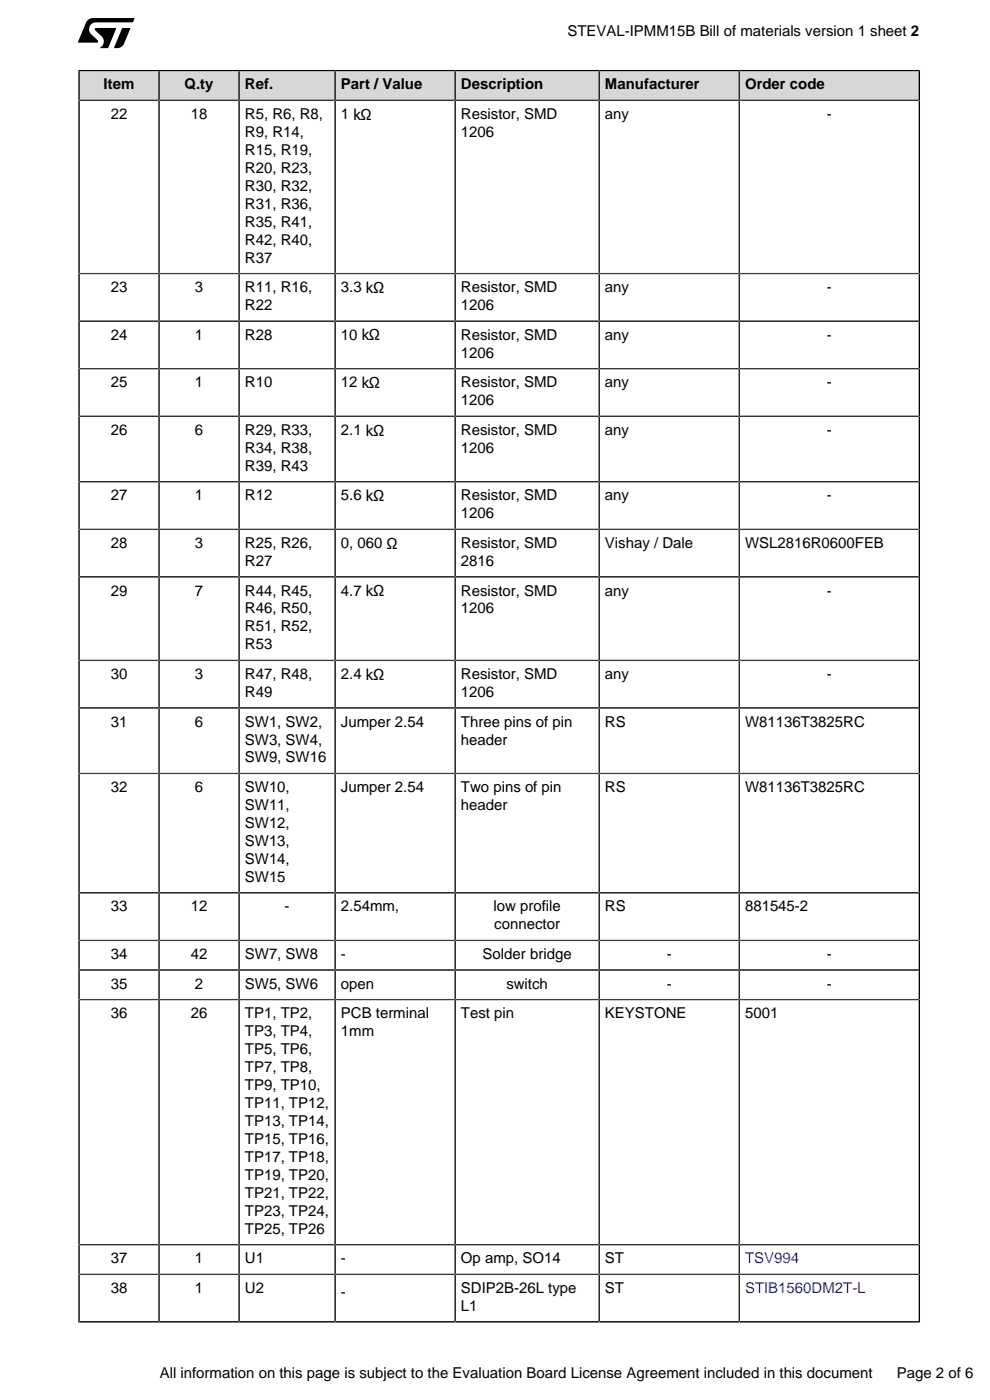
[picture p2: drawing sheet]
<svg xmlns="http://www.w3.org/2000/svg" width="210mm" height="297mm" viewBox="0 0 210 297" stroke-linecap="round" stroke-linejoin="round" font-family="sans-serif">
<path d="M20.2 6h4.5l-1.8 4.2h-1.8a1.56 1.56 0 0 0 .5-2.5l-1.4-1.3zM25.9 6h1.8l-1.4 3.2a1.61 1.61 0 0 1-1.5 1l-.6-.1zM18.7 4.2l1-.4 8.8 .1-.4 .8h-7.7a1.46 1.46 0 0 0-1.4 .9 1.46 1.46 0 0 0 .3 1.6l1.4 1.4 .1 .4h-4.2l1.6-4.2z" fill="#000"/>
<path d="M16.9 15.2h16.7v5.9h-16.7z" fill="#d7d7d7"/>
<path d="M16.8 14.8v6.5h16.9v-6.3h-17.1" fill="none" stroke="#000" stroke-width=".35"/>
<path d="M33.9 15.2h16.6v5.9h-16.6z" fill="#d7d7d7"/>
<path d="M33.7 15h17v6.3h-17z" fill="none" stroke="#000" stroke-width=".35"/>
<path d="M50.9 15.2h20v5.9h-20z" fill="#d7d7d7"/>
<path d="M50.7 15h20.4v6.3h-20.4z" fill="none" stroke="#000" stroke-width=".35"/>
<path d="M71.3 15.2h25.1v5.9h-25.1z" fill="#d7d7d7"/>
<path d="M71.1 15h25.4v6.3h-25.4z" fill="none" stroke="#000" stroke-width=".35"/>
<path d="M96.7 15.2h30.2v5.9h-30.2z" fill="#d7d7d7"/>
<path d="M96.5 15h30.6v6.3h-30.6z" fill="none" stroke="#000" stroke-width=".35"/>
<path d="M127.3 15.2h29.3v5.9h-29.3z" fill="#d7d7d7"/>
<path d="M127.1 15h29.7v6.3h-29.7z" fill="none" stroke="#000" stroke-width=".35"/>
<path d="M157 15.2h37.8v5.9h-37.8z" fill="#d7d7d7"/>
<path d="M195 14.8v6.5h-38.2v-6.3h38.4" fill="none" stroke="#000" stroke-width=".35"/>
<path d="M16.9 21.5h16.7v36.4h-16.7z" fill="#fff"/>
<path d="M16.8 21.3h16.9v36.7h-16.9z" fill="none" stroke="#000" stroke-width=".35"/>
<path d="M33.9 21.5h16.6v36.4h-16.6z" fill="#fff"/>
<path d="M33.7 21.3h17v36.7h-17z" fill="none" stroke="#000" stroke-width=".35"/>
<path d="M50.9 21.5h20v36.4h-20z" fill="#fff"/>
<path d="M50.7 21.3h20.4v36.7h-20.4z" fill="none" stroke="#000" stroke-width=".35"/>
<path d="M71.3 21.5h25.1v36.4h-25.1z" fill="#fff"/>
<path d="M71.1 21.3h25.4v36.7h-25.4z" fill="none" stroke="#000" stroke-width=".35"/>
<path d="M96.7 21.5h30.2v36.4h-30.2z" fill="#fff"/>
<path d="M96.5 21.3h30.6v36.7h-30.6z" fill="none" stroke="#000" stroke-width=".35"/>
<path d="M127.3 21.5h29.3v36.4h-29.3z" fill="#fff"/>
<path d="M127.1 21.3h29.7v36.7h-29.7z" fill="none" stroke="#000" stroke-width=".35"/>
<path d="M157 21.5h37.8v36.4h-37.8z" fill="#fff"/>
<path d="M156.8 21.3h38.2v36.7h-38.2z" fill="none" stroke="#000" stroke-width=".35"/>
<path d="M16.9 58.2h16.7v9.8h-16.7z" fill="#fff"/>
<path d="M16.8 58h16.9v10.1h-16.9z" fill="none" stroke="#000" stroke-width=".35"/>
<path d="M33.9 58.2h16.6v9.8h-16.6z" fill="#fff"/>
<path d="M33.7 58h17v10.1h-17z" fill="none" stroke="#000" stroke-width=".35"/>
<path d="M50.9 58.2h20v9.8h-20z" fill="#fff"/>
<path d="M50.7 58h20.4v10.1h-20.4z" fill="none" stroke="#000" stroke-width=".35"/>
<path d="M71.3 58.2h25.1v9.8h-25.1z" fill="#fff"/>
<path d="M71.1 58h25.4v10.1h-25.4z" fill="none" stroke="#000" stroke-width=".35"/>
<path d="M96.7 58.2h30.2v9.8h-30.2z" fill="#fff"/>
<path d="M96.5 58h30.6v10.1h-30.6z" fill="none" stroke="#000" stroke-width=".35"/>
<path d="M127.3 58.2h29.3v9.8h-29.3z" fill="#fff"/>
<path d="M127.1 58h29.7v10.1h-29.7z" fill="none" stroke="#000" stroke-width=".35"/>
<path d="M157 58.2h37.8v9.8h-37.8z" fill="#fff"/>
<path d="M156.8 58h38.2v10.1h-38.2z" fill="none" stroke="#000" stroke-width=".35"/>
<path d="M16.9 68.3h16.7v9.7h-16.7z" fill="#fff"/>
<path d="M16.8 68.1h16.9v10.1h-16.9z" fill="none" stroke="#000" stroke-width=".35"/>
<path d="M33.9 68.3h16.6v9.7h-16.6z" fill="#fff"/>
<path d="M33.7 68.1h17v10.1h-17z" fill="none" stroke="#000" stroke-width=".35"/>
<path d="M50.9 68.3h20v9.7h-20z" fill="#fff"/>
<path d="M50.7 68.1h20.4v10.1h-20.4z" fill="none" stroke="#000" stroke-width=".35"/>
<path d="M71.3 68.3h25.1v9.7h-25.1z" fill="#fff"/>
<path d="M71.1 68.1h25.4v10.1h-25.4z" fill="none" stroke="#000" stroke-width=".35"/>
<path d="M96.7 68.3h30.2v9.7h-30.2z" fill="#fff"/>
<path d="M96.5 68.1h30.6v10.1h-30.6z" fill="none" stroke="#000" stroke-width=".35"/>
<path d="M127.3 68.3h29.3v9.7h-29.3z" fill="#fff"/>
<path d="M127.1 68.1h29.7v10.1h-29.7z" fill="none" stroke="#000" stroke-width=".35"/>
<path d="M157 68.3h37.8v9.7h-37.8z" fill="#fff"/>
<path d="M156.8 68.1h38.2v10.1h-38.2z" fill="none" stroke="#000" stroke-width=".35"/>
<path d="M16.9 78.4h16.7v9.7h-16.7z" fill="#fff"/>
<path d="M16.8 78.2h16.9v10.1h-16.9z" fill="none" stroke="#000" stroke-width=".35"/>
<path d="M33.9 78.4h16.6v9.7h-16.6z" fill="#fff"/>
<path d="M33.7 78.2h17v10.1h-17z" fill="none" stroke="#000" stroke-width=".35"/>
<path d="M50.9 78.4h20v9.7h-20z" fill="#fff"/>
<path d="M50.7 78.2h20.4v10.1h-20.4z" fill="none" stroke="#000" stroke-width=".35"/>
<path d="M71.3 78.4h25.1v9.7h-25.1z" fill="#fff"/>
<path d="M71.1 78.2h25.4v10.1h-25.4z" fill="none" stroke="#000" stroke-width=".35"/>
<path d="M96.7 78.4h30.2v9.7h-30.2z" fill="#fff"/>
<path d="M96.5 78.2h30.6v10.1h-30.6z" fill="none" stroke="#000" stroke-width=".35"/>
<path d="M127.3 78.4h29.3v9.7h-29.3z" fill="#fff"/>
<path d="M127.1 78.2h29.7v10.1h-29.7z" fill="none" stroke="#000" stroke-width=".35"/>
<path d="M157 78.4h37.8v9.7h-37.8z" fill="#fff"/>
<path d="M156.8 78.2h38.2v10.1h-38.2z" fill="none" stroke="#000" stroke-width=".35"/>
<path d="M16.9 88.5h16.7v13.5h-16.7z" fill="#fff"/>
<path d="M16.8 88.3h16.9v13.9h-16.9z" fill="none" stroke="#000" stroke-width=".35"/>
<path d="M33.9 88.5h16.6v13.5h-16.6z" fill="#fff"/>
<path d="M33.7 88.3h17v13.9h-17z" fill="none" stroke="#000" stroke-width=".35"/>
<path d="M50.9 88.5h20v13.5h-20z" fill="#fff"/>
<path d="M50.7 88.3h20.4v13.9h-20.4z" fill="none" stroke="#000" stroke-width=".35"/>
<path d="M71.3 88.5h25.1v13.5h-25.1z" fill="#fff"/>
<path d="M71.1 88.3h25.4v13.9h-25.4z" fill="none" stroke="#000" stroke-width=".35"/>
<path d="M96.7 88.5h30.2v13.5h-30.2z" fill="#fff"/>
<path d="M96.5 88.3h30.6v13.9h-30.6z" fill="none" stroke="#000" stroke-width=".35"/>
<path d="M127.3 88.5h29.3v13.5h-29.3z" fill="#fff"/>
<path d="M127.1 88.3h29.7v13.9h-29.7z" fill="none" stroke="#000" stroke-width=".35"/>
<path d="M157 88.5h37.8v13.5h-37.8z" fill="#fff"/>
<path d="M156.8 88.3h38.2v13.9h-38.2z" fill="none" stroke="#000" stroke-width=".35"/>
<path d="M16.9 102.4h16.7v9.7h-16.7z" fill="#fff"/>
<path d="M16.8 102.2h16.9v10.1h-16.9z" fill="none" stroke="#000" stroke-width=".35"/>
<path d="M33.9 102.4h16.6v9.7h-16.6z" fill="#fff"/>
<path d="M33.7 102.2h17v10.1h-17z" fill="none" stroke="#000" stroke-width=".35"/>
<path d="M50.9 102.4h20v9.7h-20z" fill="#fff"/>
<path d="M50.7 102.2h20.4v10.1h-20.4z" fill="none" stroke="#000" stroke-width=".35"/>
<path d="M71.3 102.4h25.1v9.7h-25.1z" fill="#fff"/>
<path d="M71.1 102.2h25.4v10.1h-25.4z" fill="none" stroke="#000" stroke-width=".35"/>
<path d="M96.7 102.4h30.2v9.7h-30.2z" fill="#fff"/>
<path d="M96.5 102.2h30.6v10.1h-30.6z" fill="none" stroke="#000" stroke-width=".35"/>
<path d="M127.3 102.4h29.3v9.7h-29.3z" fill="#fff"/>
<path d="M127.1 102.2h29.7v10.1h-29.7z" fill="none" stroke="#000" stroke-width=".35"/>
<path d="M157 102.4h37.8v9.7h-37.8z" fill="#fff"/>
<path d="M156.8 102.2h38.2v10.1h-38.2z" fill="none" stroke="#000" stroke-width=".35"/>
<path d="M16.9 112.5h16.7v9.7h-16.7z" fill="#fff"/>
<path d="M16.8 112.3h16.9v10.1h-16.9z" fill="none" stroke="#000" stroke-width=".35"/>
<path d="M33.9 112.5h16.6v9.7h-16.6z" fill="#fff"/>
<path d="M33.7 112.3h17v10.1h-17z" fill="none" stroke="#000" stroke-width=".35"/>
<path d="M50.9 112.5h20v9.7h-20z" fill="#fff"/>
<path d="M50.7 112.3h20.4v10.1h-20.4z" fill="none" stroke="#000" stroke-width=".35"/>
<path d="M71.3 112.5h25.1v9.7h-25.1z" fill="#fff"/>
<path d="M71.1 112.3h25.4v10.1h-25.4z" fill="none" stroke="#000" stroke-width=".35"/>
<path d="M96.7 112.5h30.2v9.7h-30.2z" fill="#fff"/>
<path d="M96.5 112.3h30.6v10.1h-30.6z" fill="none" stroke="#000" stroke-width=".35"/>
<path d="M127.3 112.5h29.3v9.7h-29.3z" fill="#fff"/>
<path d="M127.1 112.3h29.7v10.1h-29.7z" fill="none" stroke="#000" stroke-width=".35"/>
<path d="M157 112.5h37.8v9.7h-37.8z" fill="#fff"/>
<path d="M156.8 112.3h38.2v10.1h-38.2z" fill="none" stroke="#000" stroke-width=".35"/>
<path d="M16.9 122.6h16.7v17.3h-16.7z" fill="#fff"/>
<path d="M16.8 122.4h16.9v17.7h-16.9z" fill="none" stroke="#000" stroke-width=".35"/>
<path d="M33.9 122.6h16.6v17.3h-16.6z" fill="#fff"/>
<path d="M33.7 122.4h17v17.7h-17z" fill="none" stroke="#000" stroke-width=".35"/>
<path d="M50.9 122.6h20v17.3h-20z" fill="#fff"/>
<path d="M50.7 122.4h20.4v17.7h-20.4z" fill="none" stroke="#000" stroke-width=".35"/>
<path d="M71.3 122.6h25.1v17.3h-25.1z" fill="#fff"/>
<path d="M71.1 122.4h25.4v17.7h-25.4z" fill="none" stroke="#000" stroke-width=".35"/>
<path d="M96.7 122.6h30.2v17.3h-30.2z" fill="#fff"/>
<path d="M96.5 122.4h30.6v17.7h-30.6z" fill="none" stroke="#000" stroke-width=".35"/>
<path d="M127.3 122.6h29.3v17.3h-29.3z" fill="#fff"/>
<path d="M127.1 122.4h29.7v17.7h-29.7z" fill="none" stroke="#000" stroke-width=".35"/>
<path d="M157 122.6h37.8v17.3h-37.8z" fill="#fff"/>
<path d="M156.8 122.4h38.2v17.7h-38.2z" fill="none" stroke="#000" stroke-width=".35"/>
<path d="M16.9 140.3h16.7v9.7h-16.7z" fill="#fff"/>
<path d="M16.8 140.1h16.9v10.1h-16.9z" fill="none" stroke="#000" stroke-width=".35"/>
<path d="M33.9 140.3h16.6v9.7h-16.6z" fill="#fff"/>
<path d="M33.7 140.1h17v10.1h-17z" fill="none" stroke="#000" stroke-width=".35"/>
<path d="M50.9 140.3h20v9.7h-20z" fill="#fff"/>
<path d="M50.7 140.1h20.4v10.1h-20.4z" fill="none" stroke="#000" stroke-width=".35"/>
<path d="M71.3 140.3h25.1v9.7h-25.1z" fill="#fff"/>
<path d="M71.1 140.1h25.4v10.1h-25.4z" fill="none" stroke="#000" stroke-width=".35"/>
<path d="M96.7 140.3h30.2v9.7h-30.2z" fill="#fff"/>
<path d="M96.5 140.1h30.6v10.1h-30.6z" fill="none" stroke="#000" stroke-width=".35"/>
<path d="M127.3 140.3h29.3v9.7h-29.3z" fill="#fff"/>
<path d="M127.1 140.1h29.7v10.1h-29.7z" fill="none" stroke="#000" stroke-width=".35"/>
<path d="M157 140.3h37.8v9.7h-37.8z" fill="#fff"/>
<path d="M156.8 140.1h38.2v10.1h-38.2z" fill="none" stroke="#000" stroke-width=".35"/>
<path d="M16.9 150.4h16.7v13.5h-16.7z" fill="#fff"/>
<path d="M16.8 150.2h16.9v13.9h-16.9z" fill="none" stroke="#000" stroke-width=".35"/>
<path d="M33.9 150.4h16.6v13.5h-16.6z" fill="#fff"/>
<path d="M33.7 150.2h17v13.9h-17z" fill="none" stroke="#000" stroke-width=".35"/>
<path d="M50.9 150.4h20v13.5h-20z" fill="#fff"/>
<path d="M50.7 150.2h20.4v13.9h-20.4z" fill="none" stroke="#000" stroke-width=".35"/>
<path d="M71.3 150.4h25.1v13.5h-25.1z" fill="#fff"/>
<path d="M71.1 150.2h25.4v13.9h-25.4z" fill="none" stroke="#000" stroke-width=".35"/>
<path d="M96.7 150.4h30.2v13.5h-30.2z" fill="#fff"/>
<path d="M96.5 150.2h30.6v13.9h-30.6z" fill="none" stroke="#000" stroke-width=".35"/>
<path d="M127.3 150.4h29.3v13.5h-29.3z" fill="#fff"/>
<path d="M127.1 150.2h29.7v13.9h-29.7z" fill="none" stroke="#000" stroke-width=".35"/>
<path d="M157 150.4h37.8v13.5h-37.8z" fill="#fff"/>
<path d="M156.8 150.2h38.2v13.9h-38.2z" fill="none" stroke="#000" stroke-width=".35"/>
<path d="M16.9 164.3h16.7v24.9h-16.7z" fill="#fff"/>
<path d="M16.8 164.1h16.9v25.3h-16.9z" fill="none" stroke="#000" stroke-width=".35"/>
<path d="M33.9 164.3h16.6v24.9h-16.6z" fill="#fff"/>
<path d="M33.7 164.1h17v25.3h-17z" fill="none" stroke="#000" stroke-width=".35"/>
<path d="M50.9 164.3h20v24.9h-20z" fill="#fff"/>
<path d="M50.7 164.1h20.4v25.3h-20.4z" fill="none" stroke="#000" stroke-width=".35"/>
<path d="M71.3 164.3h25.1v24.9h-25.1z" fill="#fff"/>
<path d="M71.1 164.1h25.4v25.3h-25.4z" fill="none" stroke="#000" stroke-width=".35"/>
<path d="M96.7 164.3h30.2v24.9h-30.2z" fill="#fff"/>
<path d="M96.5 164.1h30.6v25.3h-30.6z" fill="none" stroke="#000" stroke-width=".35"/>
<path d="M127.3 164.3h29.3v24.9h-29.3z" fill="#fff"/>
<path d="M127.1 164.1h29.7v25.3h-29.7z" fill="none" stroke="#000" stroke-width=".35"/>
<path d="M157 164.3h37.8v24.9h-37.8z" fill="#fff"/>
<path d="M156.8 164.1h38.2v25.3h-38.2z" fill="none" stroke="#000" stroke-width=".35"/>
<path d="M16.9 189.6h16.7v9.7h-16.7z" fill="#fff"/>
<path d="M16.8 189.4h16.9v10.1h-16.9z" fill="none" stroke="#000" stroke-width=".35"/>
<path d="M33.9 189.6h16.6v9.7h-16.6z" fill="#fff"/>
<path d="M33.7 189.4h17v10.1h-17z" fill="none" stroke="#000" stroke-width=".35"/>
<path d="M50.9 189.6h20v9.7h-20z" fill="#fff"/>
<path d="M50.7 189.4h20.4v10.1h-20.4z" fill="none" stroke="#000" stroke-width=".35"/>
<path d="M71.3 189.6h25.1v9.7h-25.1z" fill="#fff"/>
<path d="M71.1 189.4h25.4v10.1h-25.4z" fill="none" stroke="#000" stroke-width=".35"/>
<path d="M96.7 189.6h30.2v9.7h-30.2z" fill="#fff"/>
<path d="M96.5 189.4h30.6v10.1h-30.6z" fill="none" stroke="#000" stroke-width=".35"/>
<path d="M127.3 189.6h29.3v9.7h-29.3z" fill="#fff"/>
<path d="M127.1 189.4h29.7v10.1h-29.7z" fill="none" stroke="#000" stroke-width=".35"/>
<path d="M157 189.6h37.8v9.7h-37.8z" fill="#fff"/>
<path d="M156.8 189.4h38.2v10.1h-38.2z" fill="none" stroke="#000" stroke-width=".35"/>
<path d="M16.9 199.7h16.7v5.9h-16.7z" fill="#fff"/>
<path d="M16.8 199.5h16.9v6.3h-16.9z" fill="none" stroke="#000" stroke-width=".35"/>
<path d="M33.9 199.7h16.6v5.9h-16.6z" fill="#fff"/>
<path d="M33.7 199.5h17v6.3h-17z" fill="none" stroke="#000" stroke-width=".35"/>
<path d="M50.9 199.7h20v5.9h-20z" fill="#fff"/>
<path d="M50.7 199.5h20.4v6.3h-20.4z" fill="none" stroke="#000" stroke-width=".35"/>
<path d="M71.3 199.7h25.1v5.9h-25.1z" fill="#fff"/>
<path d="M71.1 199.5h25.4v6.3h-25.4z" fill="none" stroke="#000" stroke-width=".35"/>
<path d="M96.7 199.7h30.2v5.9h-30.2z" fill="#fff"/>
<path d="M96.5 199.5h30.6v6.3h-30.6z" fill="none" stroke="#000" stroke-width=".35"/>
<path d="M127.3 199.7h29.3v5.9h-29.3z" fill="#fff"/>
<path d="M127.1 199.5h29.7v6.3h-29.7z" fill="none" stroke="#000" stroke-width=".35"/>
<path d="M157 199.7h37.8v5.9h-37.8z" fill="#fff"/>
<path d="M156.8 199.5h38.2v6.3h-38.2z" fill="none" stroke="#000" stroke-width=".35"/>
<path d="M16.9 206h16.7v5.9h-16.7z" fill="#fff"/>
<path d="M16.8 205.8h16.9v6.3h-16.9z" fill="none" stroke="#000" stroke-width=".35"/>
<path d="M33.9 206h16.6v5.9h-16.6z" fill="#fff"/>
<path d="M33.7 205.8h17v6.3h-17z" fill="none" stroke="#000" stroke-width=".35"/>
<path d="M50.9 206h20v5.9h-20z" fill="#fff"/>
<path d="M50.7 205.8h20.4v6.3h-20.4z" fill="none" stroke="#000" stroke-width=".35"/>
<path d="M71.3 206h25.1v5.9h-25.1z" fill="#fff"/>
<path d="M71.1 205.8h25.4v6.3h-25.4z" fill="none" stroke="#000" stroke-width=".35"/>
<path d="M96.7 206h30.2v5.9h-30.2z" fill="#fff"/>
<path d="M96.5 205.8h30.6v6.3h-30.6z" fill="none" stroke="#000" stroke-width=".35"/>
<path d="M127.3 206h29.3v5.9h-29.3z" fill="#fff"/>
<path d="M127.1 205.8h29.7v6.3h-29.7z" fill="none" stroke="#000" stroke-width=".35"/>
<path d="M157 206h37.8v5.9h-37.8z" fill="#fff"/>
<path d="M156.8 205.8h38.2v6.3h-38.2z" fill="none" stroke="#000" stroke-width=".35"/>
<path d="M16.9 212.2h16.7v51.7h-16.7z" fill="#fff"/>
<path d="M16.8 212.1h16.9v52h-16.9z" fill="none" stroke="#000" stroke-width=".35"/>
<path d="M33.9 212.2h16.6v51.7h-16.6z" fill="#fff"/>
<path d="M33.7 212.1h17v52h-17z" fill="none" stroke="#000" stroke-width=".35"/>
<path d="M50.9 212.2h20v51.7h-20z" fill="#fff"/>
<path d="M50.7 212.1h20.4v52h-20.4z" fill="none" stroke="#000" stroke-width=".35"/>
<path d="M71.3 212.2h25.1v51.7h-25.1z" fill="#fff"/>
<path d="M71.1 212.1h25.4v52h-25.4z" fill="none" stroke="#000" stroke-width=".35"/>
<path d="M96.7 212.2h30.2v51.7h-30.2z" fill="#fff"/>
<path d="M96.5 212.1h30.6v52h-30.6z" fill="none" stroke="#000" stroke-width=".35"/>
<path d="M127.3 212.2h29.3v51.7h-29.3z" fill="#fff"/>
<path d="M127.1 212.1h29.7v52h-29.7z" fill="none" stroke="#000" stroke-width=".35"/>
<path d="M157 212.2h37.8v51.7h-37.8z" fill="#fff"/>
<path d="M156.8 212.1h38.2v52h-38.2z" fill="none" stroke="#000" stroke-width=".35"/>
<path d="M16.9 264.2h16.7v6h-16.7z" fill="#fff"/>
<path d="M16.8 264.1h16.9v6.2h-16.9z" fill="none" stroke="#000" stroke-width=".35"/>
<path d="M33.9 264.2h16.6v6h-16.6z" fill="#fff"/>
<path d="M33.7 264.1h17v6.2h-17z" fill="none" stroke="#000" stroke-width=".35"/>
<path d="M50.9 264.2h20v6h-20z" fill="#fff"/>
<path d="M50.7 264.1h20.4v6.2h-20.4z" fill="none" stroke="#000" stroke-width=".35"/>
<path d="M71.3 264.2h25.1v6h-25.1z" fill="#fff"/>
<path d="M71.1 264.1h25.4v6.2h-25.4z" fill="none" stroke="#000" stroke-width=".35"/>
<path d="M96.7 264.2h30.2v6h-30.2z" fill="#fff"/>
<path d="M96.5 264.1h30.6v6.2h-30.6z" fill="none" stroke="#000" stroke-width=".35"/>
<path d="M127.3 264.2h29.3v6h-29.3z" fill="#fff"/>
<path d="M127.1 264.1h29.7v6.2h-29.7z" fill="none" stroke="#000" stroke-width=".35"/>
<path d="M157 264.2h37.8v6h-37.8z" fill="#fff"/>
<path d="M156.8 264.1h38.2v6.2h-38.2z" fill="none" stroke="#000" stroke-width=".35"/>
<path d="M16.9 270.5h16.7v9.8h-16.7z" fill="#fff"/>
<path d="M16.6 280.4h17.1v-10.1h-16.9v10.3" fill="none" stroke="#000" stroke-width=".35"/>
<path d="M33.9 270.5h16.6v9.8h-16.6z" fill="#fff"/>
<path d="M33.7 270.3h17v10.1h-17z" fill="none" stroke="#000" stroke-width=".35"/>
<path d="M50.9 270.5h20v9.8h-20z" fill="#fff"/>
<path d="M50.7 270.3h20.4v10.1h-20.4z" fill="none" stroke="#000" stroke-width=".35"/>
<path d="M71.3 270.5h25.1v9.8h-25.1z" fill="#fff"/>
<path d="M71.1 270.3h25.4v10.1h-25.4z" fill="none" stroke="#000" stroke-width=".35"/>
<path d="M96.7 270.5h30.2v9.8h-30.2z" fill="#fff"/>
<path d="M96.5 270.3h30.6v10.1h-30.6z" fill="none" stroke="#000" stroke-width=".35"/>
<path d="M127.3 270.5h29.3v9.8h-29.3z" fill="#fff"/>
<path d="M127.1 270.3h29.7v10.1h-29.7z" fill="none" stroke="#000" stroke-width=".35"/>
<path d="M157 270.5h37.8v9.8h-37.8z" fill="#fff"/>
<path d="M195.2 280.4h-38.4v-10.1h38.2v10.3" fill="none" stroke="#000" stroke-width=".35"/>
<g font-size="3.2">
<text x="120.4" y="7.7">STEVAL-IPMM15B Bill of materials version 1 sheet 2</text>
<text x="22" y="19">Item</text>
<text x="39.1" y="19">Q.ty</text>
<text x="51.9" y="19">Ref.</text>
<text x="72.3" y="19">Part / Value</text>
<text x="97.8" y="19">Description</text>
<text x="128.3" y="19">Manufacturer</text>
<text x="158" y="19">Order code</text>
<text x="23.5" y="25.2">22</text>
<text x="40.5" y="25.2">18</text>
<text x="51.9" y="25.2">R5, R6, R8,</text>
<text x="51.9" y="29">R9, R14,</text>
<text x="72.3" y="25.2">1 kΩ</text>
<text x="97.8" y="25.2">Resistor, SMD</text>
<text x="97.8" y="29">1206</text>
<text x="128.3" y="25.2">any</text>
<text x="175.4" y="25.2">-</text>
<text x="51.9" y="32.8">R15, R19,</text>
<text x="51.9" y="36.7">R20, R23,</text>
<text x="51.9" y="40.5">R30, R32,</text>
<text x="51.9" y="44.3">R31, R36,</text>
<text x="51.9" y="48.1">R35, R41,</text>
<text x="51.9" y="51.9">R42, R40,</text>
<text x="51.9" y="55.7">R37</text>
<text x="23.5" y="62">23</text>
<text x="41.3" y="62">3</text>
<text x="51.9" y="62">R11, R16,</text>
<text x="51.9" y="65.8">R22</text>
<text x="72.3" y="62">3.3 kΩ</text>
<text x="97.8" y="62">Resistor, SMD</text>
<text x="97.8" y="65.8">1206</text>
<text x="128.3" y="62">any</text>
<text x="175.4" y="62">-</text>
<text x="23.5" y="72.1">24</text>
<text x="41.3" y="72.1">1</text>
<text x="51.9" y="72.1">R28</text>
<text x="72.3" y="72.1">10 kΩ</text>
<text x="97.8" y="72.1">Resistor, SMD</text>
<text x="97.8" y="75.9">1206</text>
<text x="128.3" y="72.1">any</text>
<text x="175.4" y="72.1">-</text>
<text x="23.5" y="82.2">25</text>
<text x="41.3" y="82.2">1</text>
<text x="51.9" y="82.2">R10</text>
<text x="72.3" y="82.2">12 kΩ</text>
<text x="97.8" y="82.2">Resistor, SMD</text>
<text x="128.3" y="82.2">any</text>
<text x="175.4" y="82.2">-</text>
<text x="97.8" y="86">1206</text>
<text x="23.5" y="92.3">26</text>
<text x="41.3" y="92.3">6</text>
<text x="51.9" y="92.3">R29, R33,</text>
<text x="72.3" y="92.3">2.1 kΩ</text>
<text x="97.8" y="92.3">Resistor, SMD</text>
<text x="128.3" y="92.3">any</text>
<text x="175.4" y="92.3">-</text>
<text x="51.9" y="96.1">R34, R38,</text>
<text x="51.9" y="99.9">R39, R43</text>
<text x="97.8" y="96.1">1206</text>
<text x="23.5" y="106.2">27</text>
<text x="41.3" y="106.2">1</text>
<text x="51.9" y="106.2">R12</text>
<text x="72.3" y="106.2">5.6 kΩ</text>
<text x="97.8" y="106.2">Resistor, SMD</text>
<text x="128.3" y="106.2">any</text>
<text x="175.4" y="106.2">-</text>
<text x="97.8" y="110">1206</text>
<text x="23.5" y="116.2">28</text>
<text x="41.3" y="116.2">3</text>
<text x="51.9" y="116.2">R25, R26,</text>
<text x="72.3" y="116.2">0, 060 Ω</text>
<text x="97.8" y="116.2">Resistor, SMD</text>
<text x="128.3" y="116.2">Vishay / Dale</text>
<text x="158" y="116.2">WSL2816R0600FEB</text>
<text x="51.9" y="120.1">R27</text>
<text x="97.8" y="120.1">2816</text>
<text x="23.5" y="126.3">29</text>
<text x="41.3" y="126.3">7</text>
<text x="51.9" y="126.3">R44, R45,</text>
<text x="51.9" y="130.1">R46, R50,</text>
<text x="72.3" y="126.3">4.7 kΩ</text>
<text x="97.8" y="126.3">Resistor, SMD</text>
<text x="97.8" y="130.1">1206</text>
<text x="128.3" y="126.3">any</text>
<text x="175.4" y="126.3">-</text>
<text x="51.9" y="134">R51, R52,</text>
<text x="51.9" y="137.8">R53</text>
<text x="23.5" y="144">30</text>
<text x="41.3" y="144">3</text>
<text x="51.9" y="144">R47, R48,</text>
<text x="51.9" y="147.9">R49</text>
<text x="72.3" y="144">2.4 kΩ</text>
<text x="97.8" y="144">Resistor, SMD</text>
<text x="97.8" y="147.9">1206</text>
<text x="128.3" y="144">any</text>
<text x="175.4" y="144">-</text>
<text x="23.5" y="154.1">31</text>
<text x="41.3" y="154.1">6</text>
<text x="51.9" y="154.1">SW1, SW2,</text>
<text x="72.3" y="154.1">Jumper 2.54</text>
<text x="97.8" y="154.1">Three pins of pin</text>
<text x="128.3" y="154.1">RS</text>
<text x="158" y="154.1">W81136T3825RC</text>
<text x="51.9" y="157.9">SW3, SW4,</text>
<text x="51.9" y="161.8">SW9, SW16</text>
<text x="97.8" y="157.9">header</text>
<text x="23.5" y="168">32</text>
<text x="41.3" y="168">6</text>
<text x="51.9" y="168">SW10,</text>
<text x="51.9" y="171.8">SW11,</text>
<text x="72.3" y="168">Jumper 2.54</text>
<text x="97.8" y="168">Two pins of pin</text>
<text x="97.8" y="171.8">header</text>
<text x="128.3" y="168">RS</text>
<text x="158" y="168">W81136T3825RC</text>
<text x="51.9" y="175.7">SW12,</text>
<text x="51.9" y="179.5">SW13,</text>
<text x="51.9" y="183.3">SW14,</text>
<text x="51.9" y="187.1">SW15</text>
<text x="23.5" y="193.4">33</text>
<text x="40.5" y="193.4">12</text>
<text x="60.4" y="193.4">-</text>
<text x="72.3" y="193.4">2.54mm,</text>
<text x="104.7" y="193.4">low profile</text>
<text x="104.9" y="197.2">connector</text>
<text x="128.3" y="193.4">RS</text>
<text x="158" y="193.4">881545-2</text>
<text x="23.5" y="203.5">34</text>
<text x="40.5" y="203.5">42</text>
<text x="51.9" y="203.5">SW7, SW8</text>
<text x="72.3" y="203.5">-</text>
<text x="102.4" y="203.5">Solder bridge</text>
<text x="141.4" y="203.5">-</text>
<text x="175.4" y="203.5">-</text>
<text x="23.5" y="209.7">35</text>
<text x="41.3" y="209.7">2</text>
<text x="51.9" y="209.7">SW5, SW6</text>
<text x="72.3" y="209.7">open</text>
<text x="107.4" y="209.7">switch</text>
<text x="141.4" y="209.7">-</text>
<text x="175.4" y="209.7">-</text>
<text x="23.5" y="216">36</text>
<text x="40.5" y="216">26</text>
<text x="51.9" y="216">TP1, TP2,</text>
<text x="51.9" y="219.8">TP3, TP4,</text>
<text x="72.3" y="216">PCB terminal</text>
<text x="72.3" y="219.8">1mm</text>
<text x="97.8" y="216">Test pin</text>
<text x="128.3" y="216">KEYSTONE</text>
<text x="158" y="216">5001</text>
<text x="51.9" y="223.6">TP5, TP6,</text>
<text x="51.9" y="227.4">TP7, TP8,</text>
<text x="51.9" y="231.3">TP9, TP10,</text>
<text x="51.9" y="235.1">TP11, TP12,</text>
<text x="51.9" y="238.9">TP13, TP14,</text>
<text x="51.9" y="242.7">TP15, TP16,</text>
<text x="51.9" y="246.5">TP17, TP18,</text>
<text x="51.9" y="250.3">TP19, TP20,</text>
<text x="51.9" y="254.1">TP21, TP22,</text>
<text x="51.9" y="257.9">TP23, TP24,</text>
<text x="51.9" y="261.7">TP25, TP26</text>
<text x="23.5" y="268">37</text>
<text x="41.3" y="268">1</text>
<text x="51.9" y="268">U1</text>
<text x="72.3" y="268">-</text>
<text x="97.8" y="268">Op amp, SO14</text>
<text x="128.3" y="268">ST</text>
<text x="23.5" y="274.3">38</text>
<text x="41.3" y="274.3">1</text>
<text x="51.9" y="274.3">U2</text>
<text x="72.3" y="275.1">-</text>
<text x="97.8" y="274.3">SDIP2B-26L type</text>
<text x="128.3" y="274.3">ST</text>
<text x="97.8" y="278.1">L1</text>
<text x="33.9" y="292.4">All information on this page is subject to the Evaluation Board License Agreement included in this document</text>
<text x="190.2" y="292.4">Page 2 of 6</text>
</g>
<g font-size="3.2" fill="#00f">
<text x="158" y="268">TSV994</text>
<text x="158" y="274.3">STIB1560DM2T-L</text>
</g>
</svg>
